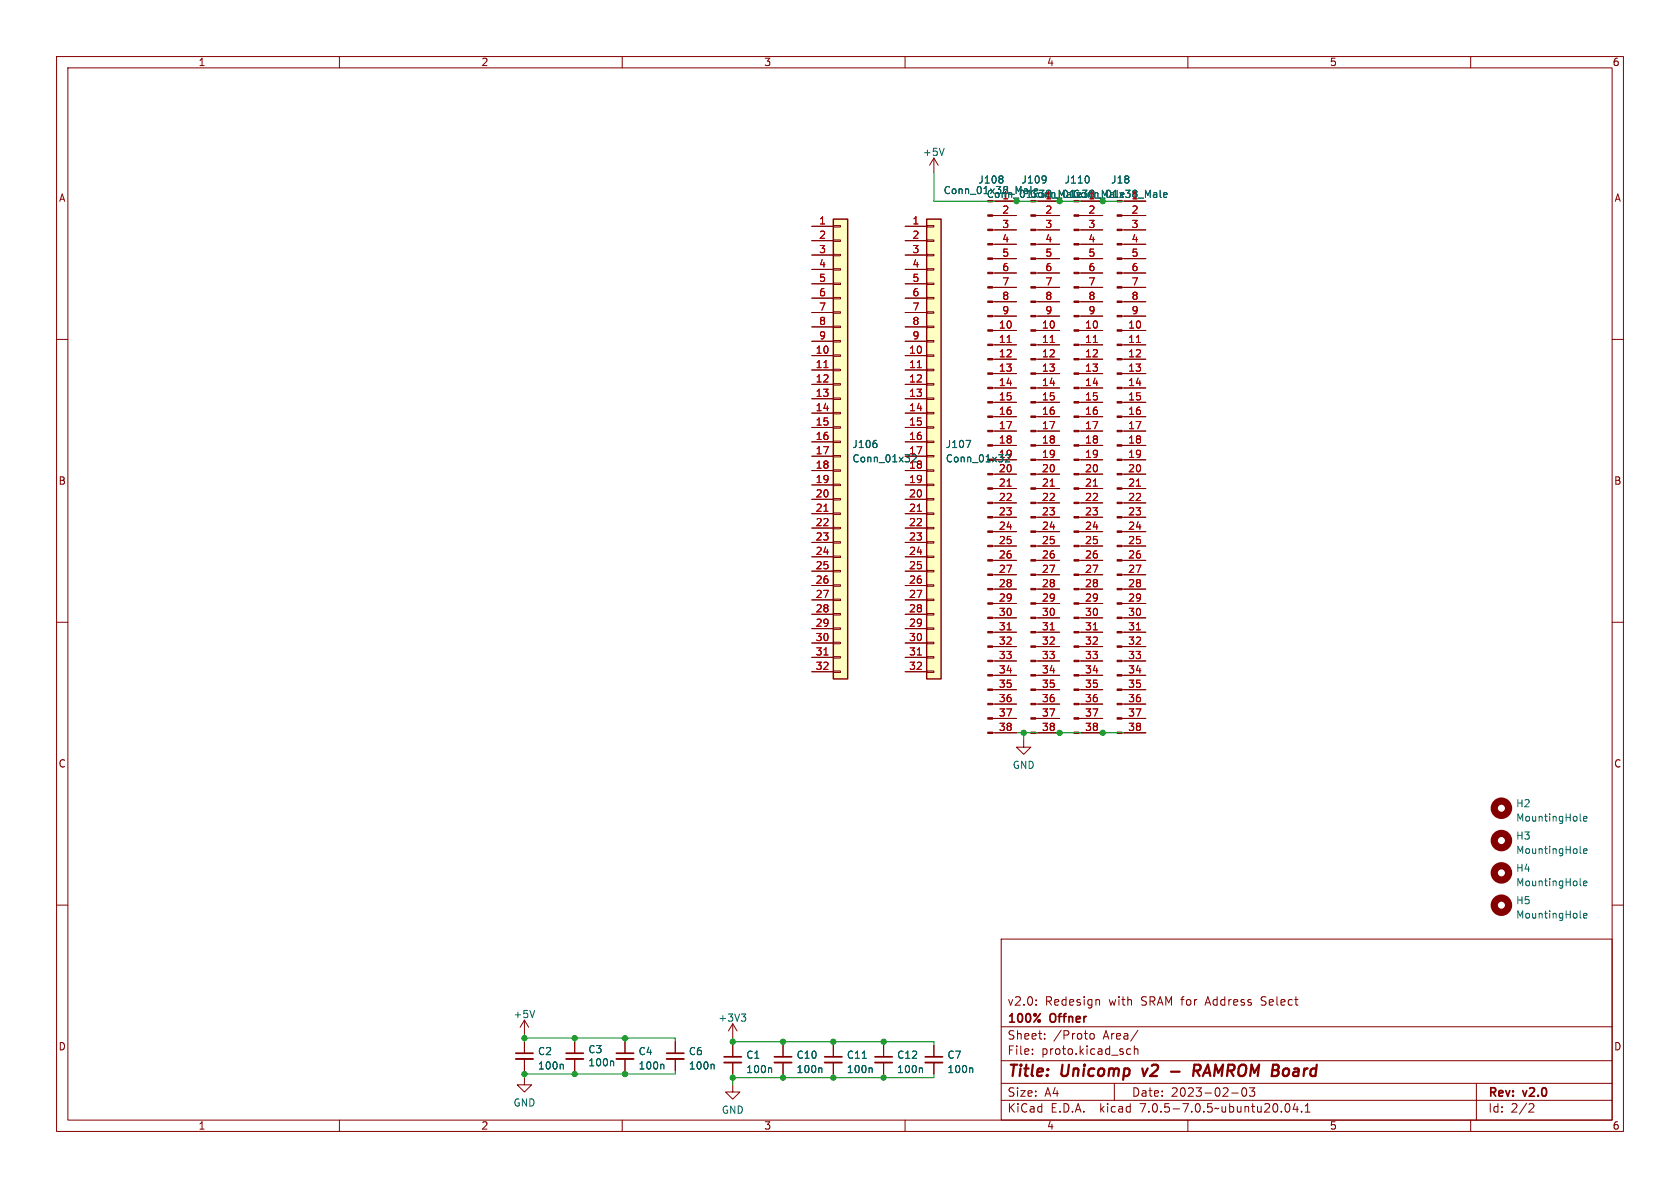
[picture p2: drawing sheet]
<svg xmlns="http://www.w3.org/2000/svg" width="297mm" height="210mm" viewBox="0 0 297 210" stroke-linecap="round" stroke-linejoin="round" font-family="sans-serif">
<g fill="none" stroke="#840000" stroke-width=".18">
<path d="M10 10h277v190h-277zM12 12h273v186h-273zM60 10v2M110 10v2M160 10v2M210 10v2M260 10v2M147.3 39.9h1.3v.2h-1.3zM163.8 39.9h1.3v.2h-1.3zM165.1 27.9l-.8 1.3M165.1 27.9v2.6M165.1 27.9l.8 1.3"/>
<path d="M175.5 38.1h4.2M175.9 35.6h3.8M183.1 38.1h4.2M183.5 35.6h3.8M190.7 38.1h4.2M191.1 35.6h3.8M198.3 38.1h4.3M198.8 35.6h3.8M10 60h2M143.5 40h3.8M143.5 42.5h3.8M143.5 45.1h3.8"/>
<path d="M143.5 47.6h3.8M143.5 50.2h3.8M143.5 52.7h3.8M143.5 55.2h3.8M143.5 57.8h3.8M147.3 57.7h1.3v.2h-1.3zM147.3 55.1h1.3v.3h-1.3zM147.3 52.6h1.3v.2h-1.3zM147.3 50h1.3v.3h-1.3zM147.3 47.5h1.3v.3h-1.3zM147.3 45h1.3v.2h-1.3zM147.3 42.4h1.3v.3h-1.3z"/>
<path d="M160 40h3.8M160 42.5h3.8M160 45.1h3.8M160 47.6h3.8M160 50.2h3.8M160 52.7h3.8M160 55.2h3.8M160 57.8h3.8M163.8 57.7h1.3v.2h-1.3zM163.8 55.1h1.3v.3h-1.3zM163.8 52.6h1.3v.2h-1.3zM163.8 50h1.3v.3h-1.3z"/>
<path d="M163.8 47.5h1.3v.3h-1.3zM163.8 45h1.3v.2h-1.3zM163.8 42.4h1.3v.3h-1.3zM175.5 58.4h4.2M175.5 55.9h4.2M175.5 53.3h4.2M175.5 50.8h4.2M175.5 48.3h4.2M175.5 45.7h4.2M175.5 43.2h4.2M175.5 40.6h4.2M183.1 58.4h4.2"/>
<path d="M183.1 55.9h4.2M183.1 53.3h4.2M183.1 50.8h4.2M183.1 48.3h4.2M183.1 45.7h4.2M183.1 43.2h4.2M183.1 40.6h4.2M190.7 58.4h4.2M190.7 55.9h4.2M190.7 53.3h4.2M190.7 50.8h4.2M190.7 48.3h4.2"/>
<path d="M190.7 45.7h4.2M190.7 43.2h4.2M190.7 40.6h4.2M198.3 58.4h4.3M198.3 55.9h4.3M198.3 53.3h4.3M198.3 50.8h4.3M198.3 48.3h4.3M198.3 45.7h4.3M198.3 43.2h4.3M198.3 40.6h4.3M285 60h2"/>
<path d="M143.5 62.9h3.8M143.5 65.4h3.8M143.5 67.9h3.8M143.5 70.5h3.8M143.5 73h3.8M143.5 75.6h3.8M143.5 78.1h3.8M143.5 60.3h3.8M147.3 78h1.3v.2h-1.3zM147.3 75.4h1.3v.3h-1.3zM147.3 72.9h1.3v.3h-1.3zM147.3 70.4h1.3v.2h-1.3z"/>
<path d="M147.3 67.8h1.3v.3h-1.3zM147.3 65.3h1.3v.2h-1.3zM147.3 62.7h1.3v.3h-1.3zM147.3 60.2h1.3v.3h-1.3zM160 62.9h3.8M160 65.4h3.8M160 67.9h3.8M160 70.5h3.8M160 73h3.8M160 75.6h3.8M160 78.1h3.8M160 60.3h3.8"/>
<path d="M163.8 78h1.3v.2h-1.3zM163.8 75.4h1.3v.3h-1.3zM163.8 72.9h1.3v.3h-1.3zM163.8 70.4h1.3v.2h-1.3zM163.8 67.8h1.3v.3h-1.3zM163.8 65.3h1.3v.2h-1.3zM163.8 62.7h1.3v.3h-1.3zM163.8 60.2h1.3v.3h-1.3zM175.5 78.7h4.2M175.5 76.2h4.2M175.5 73.7h4.2M175.5 71.1h4.2"/>
<path d="M175.5 68.6h4.2M175.5 66h4.2M175.5 63.5h4.2M175.5 61h4.2M183.1 78.7h4.2M183.1 76.2h4.2M183.1 73.7h4.2M183.1 71.1h4.2M183.1 68.6h4.2M183.1 66h4.2M183.1 63.5h4.2M183.1 61h4.2"/>
<path d="M190.7 78.7h4.2M190.7 76.2h4.2M190.7 73.7h4.2M190.7 71.1h4.2M190.7 68.6h4.2M190.7 66h4.2M190.7 63.5h4.2M190.7 61h4.2M198.3 78.7h4.3M198.3 76.2h4.3M198.3 73.7h4.3M198.3 71.1h4.3"/>
<path d="M198.3 68.6h4.3M198.3 66h4.3M198.3 63.5h4.3M198.3 61h4.3M143.5 80.6h3.8M143.5 83.2h3.8M143.5 85.7h3.8M143.5 88.3h3.8M143.5 90.8h3.8M143.5 93.3h3.8M143.5 95.9h3.8M143.5 98.4h3.8"/>
<path d="M147.3 98.3h1.3v.3h-1.3zM147.3 95.8h1.3v.2h-1.3zM147.3 93.2h1.3v.3h-1.3zM147.3 90.7h1.3v.2h-1.3zM147.3 88.1h1.3v.3h-1.3zM147.3 85.6h1.3v.3h-1.3zM147.3 83.1h1.3v.2h-1.3zM147.3 80.5h1.3v.3h-1.3zM160 80.6h3.8M160 83.2h3.8M160 85.7h3.8M160 88.3h3.8"/>
<path d="M160 90.8h3.8M160 93.3h3.8M160 95.9h3.8M160 98.4h3.8M163.8 98.3h1.3v.3h-1.3zM163.8 95.8h1.3v.2h-1.3zM163.8 93.2h1.3v.3h-1.3zM163.8 90.7h1.3v.2h-1.3zM163.8 88.1h1.3v.3h-1.3zM163.8 85.6h1.3v.3h-1.3zM163.8 83.1h1.3v.2h-1.3zM163.8 80.5h1.3v.3h-1.3z"/>
<path d="M175.5 99.1h4.2M175.5 96.5h4.2M175.5 94h4.2M175.5 91.4h4.2M175.5 88.9h4.2M175.5 86.4h4.2M175.5 83.8h4.2M175.9 81.3h3.8M183.1 99.1h4.2M183.1 96.5h4.2M183.1 94h4.2M183.1 91.4h4.2"/>
<path d="M183.1 88.9h4.2M183.1 86.4h4.2M183.1 83.8h4.2M183.1 81.3h4.2M190.7 99.1h4.2M190.7 96.5h4.2M190.7 94h4.2M190.7 91.4h4.2M190.7 88.9h4.2M190.7 86.4h4.2M190.7 83.8h4.2M190.7 81.3h4.2"/>
<path d="M198.3 99.1h4.3M198.3 96.5h4.3M198.3 94h4.3M198.3 91.4h4.3M198.3 88.9h4.3M198.3 86.4h4.3M198.3 83.8h4.3M198.3 81.3h4.3M10 110h2M143.5 101h3.8M143.5 103.5h3.8M143.5 106h3.8"/>
<path d="M143.5 108.6h3.8M143.5 111.1h3.8M143.5 113.7h3.8M143.5 116.2h3.8M143.5 118.7h3.8M147.3 118.6h1.3v.3h-1.3zM147.3 116.1h1.3v.2h-1.3zM147.3 113.5h1.3v.3h-1.3zM147.3 111h1.3v.3h-1.3zM147.3 108.5h1.3v.2h-1.3zM147.3 105.9h1.3v.3h-1.3zM147.3 103.4h1.3v.2h-1.3z"/>
<path d="M147.3 100.8h1.3v.3h-1.3zM160 101h3.8M160 103.5h3.8M160 106h3.8M160 108.6h3.8M160 111.1h3.8M160 113.7h3.8M160 116.2h3.8M160 118.7h3.8M163.8 118.6h1.3v.3h-1.3zM163.8 116.1h1.3v.2h-1.3zM163.8 113.5h1.3v.3h-1.3z"/>
<path d="M163.8 111h1.3v.3h-1.3zM163.8 108.5h1.3v.2h-1.3zM163.8 105.9h1.3v.3h-1.3zM163.8 103.4h1.3v.2h-1.3zM163.8 100.8h1.3v.3h-1.3zM175.5 119.4h4.2M175.5 116.8h4.2M175.5 114.3h4.2M175.5 111.8h4.2M175.5 109.2h4.2M175.5 106.7h4.2M175.5 104.1h4.2"/>
<path d="M175.5 101.6h4.2M183.1 119.4h4.2M183.1 116.8h4.2M183.1 114.3h4.2M183.1 111.8h4.2M183.1 109.2h4.2M183.1 106.7h4.2M183.1 104.1h4.2M183.1 101.6h4.2M190.7 119.4h4.2M190.7 116.8h4.2M190.7 114.3h4.2"/>
<path d="M190.7 111.8h4.2M190.7 109.2h4.2M190.7 106.7h4.2M190.7 104.1h4.2M190.7 101.6h4.2M198.3 119.4h4.3M198.3 116.8h4.3M198.3 114.3h4.3M198.3 111.8h4.3M198.3 109.2h4.3M198.3 106.7h4.3M198.3 104.1h4.3"/>
<path d="M198.3 101.6h4.3M285 110h2M175.5 129.5h4.2M175.5 127h4.2M175.5 124.5h4.2M175.5 121.9h4.2M181 130.8v1.3h-1.3l1.3 1.3 1.2-1.3h-1.2M183.1 129.5h4.2M183.1 127h4.2M183.1 124.5h4.2M183.1 121.9h4.2M190.7 129.5h4.2"/>
<path d="M190.7 127h4.2M190.7 124.5h4.2M190.7 121.9h4.2M198.3 129.5h4.3M198.3 127h4.3M198.3 124.5h4.3M198.3 121.9h4.3M10 160h2M285 160h2M177 166h108v32h-108zM183.2 177.6v.1M183.2 176.8v.1"/>
<path d="M194 176.7l.3 .1 .1 .1v.8M60 198v2M92.7 190.5v1.3h1.3l-1.3 1.2-1.3-1.2h1.3M92.7 180.3l-.8 1.3M92.7 180.3v2.6M92.7 184.2v2M92.7 187.2v2M92.7 180.3l.8 1.3M101.6 184.2v2M101.6 187.2v2M110 198v2M110.5 184.2v2"/>
<path d="M110.5 187.2v2M119.4 184.2v2M119.4 187.2v2M129.5 191.8v1.2h1.3l-1.3 1.3-1.2-1.3h1.2M129.5 181v2.5M129.5 184.8v2M129.5 187.8v2.1M129.5 181l-.7 1.2M129.5 181l.8 1.2M138.4 184.8v2M138.4 187.8v2.1M147.3 184.8v2"/>
<path d="M147.3 187.8v2.1M156.2 184.8v2M156.2 187.8v2.1M160 198v2M165.1 184.8v2M165.1 187.8v2.1M177 194.5h108M177 191.5h108M177 187.5h108M177 181.5h108M182.5 186.3v.1M182.5 185.5v.1"/>
<path d="M184.7 183.6v.1M184.7 182.8v.1M192.7 182.8l.3-.1 .4 .1 .1 .6-.2 .2-.3 .1-.3-.1zM197 191.5v3M199.2 186.1l.3 .3 .4-.1M199.9 185.5l-.4-.1-.3 .3M200.5 185.5l.2-.1 .4 .1 .1 .9M200.5 184.9v1.5M201.2 182.1l-1.3 2M210 198v2M217.7 193.2h1.2M219.7 192.4l.2-.1a.81 .81 0 0 1 .6 .6 .81 .81 0 0 1-.3 .8l-.2 .1a.81 .81 0 0 1-.3-1.4z"/>
<path d="M220.9 192.3h.9l-.5 .6 .4 .1v.7l-.2 .1h-.4l-.2-.1M226.5 196.5v.1M227.3 195.2l.2-.1a.81 .81 0 0 1 .6 .6 .81 .81 0 0 1-.3 .8l-.1 .1a.81 .81 0 0 1-.4-1.4zM229 195l-.4 1.1h.9M229.3 195.6v1M230.1 196.5v.1M230.7 196.6h.9M230.7 195.5l.5-.4v1.5M260 198v2M261 191.5v6.5M270.5 195.1l.5 .1 .2 .3-1 1.1h1"/>
</g>
<path d="M207 189.4h1.5M211.5 189.3l.6 .9M211.9 188.2h-.7l-.3 2M212 189.2l-1 .1" fill="none" stroke="#840000" stroke-width=".4"/>
<path d="M91.2 187.2h3M100.1 187.2h3M109 187.2h3M117.9 187.2h3M128 187.8h3.1M136.9 187.8h3.1M145.8 187.8h3M154.7 187.8h3M163.6 187.8h3" fill="none" stroke="#840000" stroke-width=".33"/>
<path d="M91.2 186.2h3M100.1 186.2h3M109 186.2h3M117.9 186.2h3M128 186.8h3.1M136.9 186.8h3.1M145.8 186.8h3M154.7 186.8h3M163.6 186.8h3" fill="none" stroke="#840000" stroke-width=".3"/>
<g fill="none" stroke="#006464" stroke-width=".18">
<path d="M166.9 26.2l-.4 1.3M177.3 31.2v.3M177.3 31.8v.4M182.2 33v1.1M184.9 31.2v.9M184.9 31.6v.2M192.5 31.3v.8M205.1 33.6v1.1l.2 .2M205.7 34.5l.6-.1v-.3h-.4l-.2 .1 .1 .6h.5M155 78.5v.5M170.8 77.8h.8l-.5 1.3M161.9 80.9l-.7 .8"/>
<path d="M279.4 145.1l.1 .1M279.4 150.8l.1 .1M279.4 156.5l.1 .1M280 144.7l.6-.1-.1-.2-.4-.1-.1 .2v.6h.5M280 150.4l.6-.1-.1-.2-.4-.1-.1 .2v.6h.5M280 156.2l.6-.2-.1-.2-.4-.1-.1 .2v.6h.5M94.5 178.6l-.4 1.3M131.1 179.2h.7l-.4 .5M131.6 179.7l.2 .3v.3l-.2 .2M279.4 162.2l.1 .1M280 161.9l.6-.1-.1-.3h-.4l-.1 .1v.6h.5M99.4 188.1l.2 .2v.7"/>
<path d="M108.3 187.6l.2 .1v.7M117.2 188.1l.2 .2v.7M126.1 188.1l.2 .2v.7M136.2 188.8l.2 .1v.7M145.1 188.8l.2 .1v.7M154 188.8l.2 .1v.7M162.9 188.8l.2 .1v.7M171.8 188.8l.2 .1v.7"/>
</g>
<g fill="none" stroke="#840000" stroke-width="1.3">
<circle cx="265.4" cy="148.6" r="1.27"/>
<circle cx="265.4" cy="142.9" r="1.27"/>
<circle cx="265.4" cy="154.3" r="1.27"/>
<circle cx="265.4" cy="160" r="1.27"/>
</g>
<g fill="#840000" stroke="#840000" stroke-width=".18">
<path d="M197.5 129.4h.8v.3h-.8z"/>
<path d="M197.5 126.9h.8v.2h-.8z"/>
<path d="M197.5 124.3h.8v.3h-.8z"/>
<path d="M197.5 121.8h.8v.2h-.8z"/>
<path d="M197.5 119.3h.8v.2h-.8z"/>
<path d="M197.5 116.7h.8v.3h-.8z"/>
<path d="M197.5 114.2h.8v.2h-.8z"/>
<path d="M197.5 111.6h.8v.3h-.8z"/>
<path d="M197.5 109.1h.8v.2h-.8z"/>
<path d="M197.5 106.6h.8v.2h-.8z"/>
<path d="M197.5 104h.8v.3h-.8z"/>
<path d="M197.5 101.5h.8v.2h-.8z"/>
<path d="M197.5 98.9h.8v.3h-.8z"/>
<path d="M197.5 96.4h.8v.2h-.8z"/>
<path d="M197.5 93.9h.8v.2h-.8z"/>
<path d="M197.5 91.3h.8v.3h-.8z"/>
<path d="M197.5 88.8h.8v.2h-.8z"/>
<path d="M197.5 86.2h.8v.3h-.8z"/>
<path d="M197.5 83.7h.8v.2h-.8z"/>
<path d="M197.5 81.2h.8v.2h-.8z"/>
<path d="M197.5 78.6h.8v.3h-.8z"/>
<path d="M197.5 76.1h.8v.2h-.8z"/>
<path d="M197.5 73.5h.8v.3h-.8z"/>
<path d="M197.5 71h.8v.2h-.8z"/>
<path d="M197.5 68.5h.8v.2h-.8z"/>
<path d="M197.5 65.9h.8v.3h-.8z"/>
<path d="M197.5 63.4h.8v.2h-.8z"/>
<path d="M197.5 60.8h.8v.3h-.8z"/>
<path d="M197.5 58.3h.8v.2h-.8z"/>
<path d="M197.5 55.8h.8v.2h-.8z"/>
<path d="M197.5 53.2h.8v.3h-.8z"/>
<path d="M197.5 50.7h.8v.2h-.8z"/>
<path d="M197.5 48.1h.8v.3h-.8z"/>
<path d="M197.5 45.6h.8v.2h-.8z"/>
<path d="M197.5 43.1h.8v.2h-.8z"/>
<path d="M197.5 40.5h.8v.3h-.8z"/>
<path d="M197.5 38h.8v.2h-.8z"/>
<path d="M182.2 129.4h.9v.3h-.9z"/>
<path d="M182.2 126.9h.9v.2h-.9z"/>
<path d="M182.2 124.3h.9v.3h-.9z"/>
<path d="M182.2 121.8h.9v.2h-.9z"/>
<path d="M182.2 119.3h.9v.2h-.9z"/>
<path d="M182.2 116.7h.9v.3h-.9z"/>
<path d="M182.2 114.2h.9v.2h-.9z"/>
<path d="M182.2 111.6h.9v.3h-.9z"/>
<path d="M182.2 109.1h.9v.2h-.9z"/>
<path d="M182.2 106.6h.9v.2h-.9z"/>
<path d="M182.2 104h.9v.3h-.9z"/>
<path d="M182.2 101.5h.9v.2h-.9z"/>
<path d="M182.2 98.9h.9v.3h-.9z"/>
<path d="M182.2 96.4h.9v.2h-.9z"/>
<path d="M182.2 93.9h.9v.2h-.9z"/>
<path d="M182.2 91.3h.9v.3h-.9z"/>
<path d="M182.2 88.8h.9v.2h-.9z"/>
<path d="M182.2 86.2h.9v.3h-.9z"/>
<path d="M182.2 83.7h.9v.2h-.9z"/>
<path d="M182.2 81.2h.9v.2h-.9z"/>
<path d="M182.2 78.6h.9v.3h-.9z"/>
<path d="M182.2 76.1h.9v.2h-.9z"/>
<path d="M182.2 73.5h.9v.3h-.9z"/>
<path d="M182.2 71h.9v.2h-.9z"/>
<path d="M182.2 68.5h.9v.2h-.9z"/>
<path d="M182.2 65.9h.9v.3h-.9z"/>
<path d="M182.2 63.4h.9v.2h-.9z"/>
<path d="M182.2 60.8h.9v.3h-.9z"/>
<path d="M182.2 58.3h.9v.2h-.9z"/>
<path d="M182.2 55.8h.9v.2h-.9z"/>
<path d="M182.2 53.2h.9v.3h-.9z"/>
<path d="M182.2 50.7h.9v.2h-.9z"/>
<path d="M182.2 48.1h.9v.3h-.9z"/>
<path d="M182.2 45.6h.9v.2h-.9z"/>
<path d="M182.2 43.1h.9v.2h-.9z"/>
<path d="M182.2 40.5h.9v.3h-.9z"/>
<path d="M182.2 38h.9v.2h-.9z"/>
<path d="M189.9 129.4h.8v.3h-.8z"/>
<path d="M189.9 126.9h.8v.2h-.8z"/>
<path d="M189.9 124.3h.8v.3h-.8z"/>
<path d="M189.9 121.8h.8v.2h-.8z"/>
<path d="M189.9 119.3h.8v.2h-.8z"/>
<path d="M189.9 116.7h.8v.3h-.8z"/>
<path d="M189.9 114.2h.8v.2h-.8z"/>
<path d="M189.9 111.6h.8v.3h-.8z"/>
<path d="M189.9 109.1h.8v.2h-.8z"/>
<path d="M189.9 106.6h.8v.2h-.8z"/>
<path d="M189.9 104h.8v.3h-.8z"/>
<path d="M189.9 101.5h.8v.2h-.8z"/>
<path d="M189.9 98.9h.8v.3h-.8z"/>
<path d="M189.9 96.4h.8v.2h-.8z"/>
<path d="M189.9 93.9h.8v.2h-.8z"/>
<path d="M189.9 91.3h.8v.3h-.8z"/>
<path d="M189.9 88.8h.8v.2h-.8z"/>
<path d="M189.9 86.2h.8v.3h-.8z"/>
<path d="M189.9 83.7h.8v.2h-.8z"/>
<path d="M189.9 81.2h.8v.2h-.8z"/>
<path d="M189.9 78.6h.8v.3h-.8z"/>
<path d="M189.9 76.1h.8v.2h-.8z"/>
<path d="M189.9 73.5h.8v.3h-.8z"/>
<path d="M189.9 71h.8v.2h-.8z"/>
<path d="M189.9 68.5h.8v.2h-.8z"/>
<path d="M189.9 65.9h.8v.3h-.8z"/>
<path d="M189.9 63.4h.8v.2h-.8z"/>
<path d="M189.9 60.8h.8v.3h-.8z"/>
<path d="M189.9 58.3h.8v.2h-.8z"/>
<path d="M189.9 55.8h.8v.2h-.8z"/>
<path d="M189.9 53.2h.8v.3h-.8z"/>
<path d="M189.9 50.7h.8v.2h-.8z"/>
<path d="M189.9 48.1h.8v.3h-.8z"/>
<path d="M189.9 45.6h.8v.2h-.8z"/>
<path d="M189.9 43.1h.8v.2h-.8z"/>
<path d="M189.9 40.5h.8v.3h-.8z"/>
<path d="M189.9 38h.8v.2h-.8z"/>
<path d="M174.6 129.4h.9v.3h-.9z"/>
<path d="M174.6 126.9h.9v.2h-.9z"/>
<path d="M174.6 124.3h.9v.3h-.9z"/>
<path d="M174.6 121.8h.9v.2h-.9z"/>
<path d="M174.6 119.3h.9v.2h-.9z"/>
<path d="M174.6 116.7h.9v.3h-.9z"/>
<path d="M174.6 114.2h.9v.2h-.9z"/>
<path d="M174.6 111.6h.9v.3h-.9z"/>
<path d="M174.6 109.1h.9v.2h-.9z"/>
<path d="M174.6 106.6h.9v.2h-.9z"/>
<path d="M174.6 104h.9v.3h-.9z"/>
<path d="M174.6 101.5h.9v.2h-.9z"/>
<path d="M174.6 98.9h.9v.3h-.9z"/>
<path d="M174.6 96.4h.9v.2h-.9z"/>
<path d="M174.6 93.9h.9v.2h-.9z"/>
<path d="M174.6 91.3h.9v.3h-.9z"/>
<path d="M174.6 88.8h.9v.2h-.9z"/>
<path d="M174.6 86.2h.9v.3h-.9z"/>
<path d="M174.6 83.7h.9v.2h-.9z"/>
<path d="M174.6 78.6h.9v.3h-.9z"/>
<path d="M174.6 76.1h.9v.2h-.9z"/>
<path d="M174.6 73.5h.9v.3h-.9z"/>
<path d="M174.6 71h.9v.2h-.9z"/>
<path d="M174.6 68.5h.9v.2h-.9z"/>
<path d="M174.6 65.9h.9v.3h-.9z"/>
<path d="M174.6 63.4h.9v.2h-.9z"/>
<path d="M174.6 60.8h.9v.3h-.9z"/>
<path d="M174.6 58.3h.9v.2h-.9z"/>
<path d="M174.6 55.8h.9v.2h-.9z"/>
<path d="M174.6 53.2h.9v.3h-.9z"/>
<path d="M174.6 50.7h.9v.2h-.9z"/>
<path d="M174.6 48.1h.9v.3h-.9z"/>
<path d="M174.6 45.6h.9v.2h-.9z"/>
<path d="M174.6 43.1h.9v.2h-.9z"/>
<path d="M174.6 40.5h.9v.3h-.9z"/>
<path d="M174.6 38h.9v.2h-.9z"/>
</g>
<g fill="none" stroke="#a90000" stroke-width=".18">
<path d="M145.7 65h.7M162.2 65h.7M178 60.5h.8M185.7 60.5h.7M193.3 60.5h.7M200.9 60.5h.7M145.7 90.4h.7M162.2 90.4h.7M178 85.9h.8M185.7 85.9h.7M193.3 85.9h.7M200.9 85.9h.7"/>
<path d="M145.7 115.8h.7M162.2 115.8h.7M178 111.3h.8M185.7 111.3h.7M193.3 111.3h.7M200.9 111.3h.7"/>
</g>
<g fill="#ffffc2" stroke="#ffffc2" stroke-width=".18">
<path d="M163.8 38.7h2.6v81.3h-2.6z"/>
<path d="M147.3 38.7h2.6v81.3h-2.6z"/>
</g>
<path d="M147.3 38.7h2.6v81.3h-2.6zM163.8 38.7h2.6v81.3h-2.6z" fill="none" stroke="#840000" stroke-width=".25"/>
<g fill="none" stroke="#009600" stroke-width=".18">
<path d="M165.1 30.5v5.1h37.5M179.7 129.5h22.9M181 129.5v1.3M92.7 182.9v1.3M92.7 189.2v1.3M92.7 183.5h26.7v.7M101.6 183.5v.7M101.6 189.2v.7M110.5 183.5v.7M110.5 189.2v.7M119.4 189.2v.7h-26.7M129.5 184.2h35.6v.6"/>
<path d="M129.5 183.5v1.3M129.5 189.9v1.9M138.4 184.2v.6M138.4 189.9v.6M147.3 184.2v.6M147.3 189.9v.6M156.2 184.2v.6M156.2 189.9v.6M165.1 189.9v.6h-35.6"/>
</g>
<g fill="#009600" stroke="#009600" stroke-width=".18">
<circle cx="101.6" cy="189.9" r=".46"/>
<circle cx="110.5" cy="189.9" r=".46"/>
<circle cx="110.5" cy="183.5" r=".46"/>
<circle cx="101.6" cy="183.5" r=".46"/>
<circle cx="92.7" cy="183.5" r=".46"/>
<circle cx="179.7" cy="35.6" r=".46"/>
<circle cx="187.3" cy="35.6" r=".46"/>
<circle cx="194.9" cy="35.6" r=".46"/>
<circle cx="92.7" cy="189.9" r=".46"/>
<circle cx="138.4" cy="184.2" r=".46"/>
<circle cx="138.4" cy="190.5" r=".46"/>
<circle cx="129.5" cy="184.2" r=".46"/>
<circle cx="187.3" cy="129.5" r=".46"/>
<circle cx="194.9" cy="129.5" r=".46"/>
<circle cx="156.2" cy="184.2" r=".46"/>
<circle cx="181" cy="129.5" r=".46"/>
<circle cx="147.3" cy="184.2" r=".46"/>
<circle cx="147.3" cy="190.5" r=".46"/>
<circle cx="156.2" cy="190.5" r=".46"/>
<circle cx="129.5" cy="190.5" r=".46"/>
</g>
<g font-size="2.8" fill="#840000">
<text x="178" y="190.8">Title:</text>
<text x="187.5" y="190.8">Unicomp</text>
<text x="202.4" y="190.8">v2</text>
<text x="212.6" y="190.8">RAMROM Board</text>
</g>
<g font-size="2.1" fill="#840000">
<text x="178" y="177.9">v2.0:</text>
<text x="184.7" y="177.9">Redesign</text>
<text x="196" y="177.9">with</text>
<text x="201.7" y="177.9">SRAM for</text>
<text x="213.2" y="177.9">Address</text>
<text x="223.1" y="177.9">Select</text>
<text x="178" y="183.9">Sheet:</text>
<text x="178" y="181.1">100%</text>
<text x="185.6" y="181.1">Offner</text>
<text x="186.2" y="183.9">/Proto</text>
<text x="194.9" y="183.9">Area/</text>
<text x="178" y="186.6">File:</text>
<text x="184" y="186.6">proto.kicad_sch</text>
<text x="178" y="196.8">KiCad</text>
<text x="178" y="194">Size:</text>
<text x="184.6" y="194">A4</text>
<text x="185.7" y="196.8">E.D.A.</text>
<text x="194.4" y="196.8">kicad</text>
<text x="200" y="194">Date:</text>
<text x="201.5" y="196.8">7.0.5-7.0.5~ubuntu20.04.1</text>
<text x="206.9" y="194">2023-02-03</text>
<text x="263" y="194.2">Rev:</text>
<text x="263" y="196.8">Id:</text>
<text x="267" y="196.8">2/2</text>
<text x="269.2" y="194.2">v2.0</text>
</g>
<g font-size="1.8" fill="#840000">
<text x="35" y="11.8">1</text>
<text x="85" y="11.8">2</text>
<text x="135" y="11.8">3</text>
<text x="185" y="11.8">4</text>
<text x="235" y="11.8">5</text>
<text x="285" y="11.8">6</text>
<text x="10.4" y="35.8">A</text>
<text x="285.4" y="35.8">A</text>
<text x="10.3" y="85.8">B</text>
<text x="285.3" y="85.8">B</text>
<text x="10.3" y="135.8">C</text>
<text x="285.3" y="135.8">C</text>
<text x="10.3" y="185.8">D</text>
<text x="285.3" y="185.8">D</text>
<text x="35" y="199.8">1</text>
<text x="85" y="199.8">2</text>
<text x="135" y="199.8">3</text>
<text x="185" y="199.8">4</text>
<text x="235" y="199.8">5</text>
<text x="285" y="199.8">6</text>
</g>
<g font-size="1.8" fill="#006464">
<text x="163.1" y="27.7">+5V</text>
<text x="166.8" y="34.5">Conn_01x38_Male</text>
<text x="172.9" y="32.6">J108</text>
<text x="174.4" y="35.1">Conn_01x38_Male Conn_01x38_Male</text>
<text x="177.1" y="35.3">1</text>
<text x="180.5" y="32.6">J109</text>
<text x="182" y="35.1">Conn_01x38_Male</text>
<text x="188.1" y="32.6">J110</text>
<text x="192.4" y="35.3">1</text>
<text x="196.4" y="32.6">J18</text>
<text x="150.6" y="79.4">J106</text>
<text x="150.6" y="81.9">Conn_01x32</text>
<text x="167.1" y="79.4">J107</text>
<text x="167.1" y="81.9">Conn_01x32</text>
<text x="176.5" y="81">19</text>
<text x="179" y="136.1">GND</text>
<text x="268" y="142.9">H2</text>
<text x="268" y="145.4">MountingHole</text>
<text x="268" y="148.6">H3</text>
<text x="268" y="151.1">MountingHole</text>
<text x="268" y="154.3">H4</text>
<text x="268" y="160">H5</text>
<text x="268" y="156.8">MountingHole</text>
<text x="268" y="162.5">MountingHole</text>
<text x="90.7" y="180.1">+5V</text>
<text x="126.9" y="180.8">+3V3</text>
<text x="95" y="186.7">C2</text>
<text x="95" y="189.2">100n</text>
<text x="103.9" y="186.3">C3</text>
<text x="103.9" y="188.7">100n</text>
<text x="112.8" y="186.7">C4</text>
<text x="112.8" y="189.2">100n</text>
<text x="121.7" y="186.7">C6</text>
<text x="121.7" y="189.2">100n</text>
<text x="131.9" y="187.3">C1</text>
<text x="131.9" y="189.9">100n</text>
<text x="140.8" y="187.3">C10</text>
<text x="140.8" y="189.9">100n</text>
<text x="149.7" y="187.3">C11</text>
<text x="149.7" y="189.9">100n</text>
<text x="158.5" y="187.3">C12</text>
<text x="158.5" y="189.9">100n</text>
<text x="167.4" y="187.3">C7</text>
<text x="167.4" y="189.9">100n</text>
<text x="90.7" y="195.8">GND</text>
<text x="127.5" y="197">GND</text>
</g>
<g font-size="1.8" fill="#a90000">
<text x="184.8" y="35.3">1</text>
<text x="200" y="35.3">1</text>
<text x="144.7" y="39.8">1</text>
<text x="161.3" y="39.8">1</text>
<text x="177.1" y="37.8">2</text>
<text x="177.1" y="40.4">3</text>
<text x="184.8" y="37.8">2</text>
<text x="184.8" y="40.4">3</text>
<text x="192.4" y="37.8">2</text>
<text x="192.4" y="40.4">3</text>
<text x="200" y="37.8">2</text>
<text x="200" y="40.4">3</text>
<text x="144.7" y="42.3">2</text>
<text x="144.7" y="44.8">3</text>
<text x="144.7" y="47.4">4</text>
<text x="161.3" y="42.3">2</text>
<text x="161.3" y="44.8">3</text>
<text x="161.3" y="47.4">4</text>
<text x="177.1" y="42.9">4</text>
<text x="177.1" y="45.5">5</text>
<text x="184.8" y="42.9">4</text>
<text x="184.8" y="45.5">5</text>
<text x="192.4" y="42.9">4</text>
<text x="192.4" y="45.5">5</text>
<text x="200" y="42.9">4</text>
<text x="200" y="45.5">5</text>
<text x="144.7" y="49.9">5</text>
<text x="144.7" y="52.5">6</text>
<text x="161.3" y="49.9">5</text>
<text x="161.3" y="52.5">6</text>
<text x="177.1" y="48">6</text>
<text x="177.1" y="50.5">7</text>
<text x="177.1" y="53.1">8</text>
<text x="184.8" y="48">6</text>
<text x="184.8" y="50.5">7</text>
<text x="184.8" y="53.1">8</text>
<text x="192.4" y="48">6</text>
<text x="192.4" y="50.5">7</text>
<text x="192.4" y="53.1">8</text>
<text x="200" y="48">6</text>
<text x="200" y="50.5">7</text>
<text x="200" y="53.1">8</text>
<text x="144.7" y="55">7</text>
<text x="144.7" y="57.5">8</text>
<text x="161.3" y="55">7</text>
<text x="161.3" y="57.5">8</text>
<text x="176.5" y="58.2">10</text>
<text x="177.1" y="55.6">9</text>
<text x="184.1" y="58.2">10</text>
<text x="184.8" y="55.6">9</text>
<text x="191.8" y="58.2">10</text>
<text x="192.4" y="55.6">9</text>
<text x="199.4" y="58.2">10</text>
<text x="200" y="55.6">9</text>
<text x="144.1" y="62.6">10</text>
<text x="144.1" y="65.2">11</text>
<text x="144.7" y="60.1">9</text>
<text x="160.7" y="62.6">10</text>
<text x="160.7" y="65.2">11</text>
<text x="161.3" y="60.1">9</text>
<text x="176.5" y="60.7">11</text>
<text x="176.5" y="63.2">12</text>
<text x="176.5" y="65.8">13</text>
<text x="184.1" y="60.7">11</text>
<text x="184.1" y="63.2">12</text>
<text x="184.1" y="65.8">13</text>
<text x="191.8" y="60.7">11</text>
<text x="191.8" y="63.2">12</text>
<text x="191.8" y="65.8">13</text>
<text x="199.4" y="60.7">11</text>
<text x="199.4" y="63.2">12</text>
<text x="199.4" y="65.8">13</text>
<text x="144.1" y="67.7">12</text>
<text x="144.1" y="70.2">13</text>
<text x="160.7" y="67.7">12</text>
<text x="160.7" y="70.2">13</text>
<text x="176.5" y="68.3">14</text>
<text x="176.5" y="70.9">15</text>
<text x="184.1" y="68.3">14</text>
<text x="184.1" y="70.9">15</text>
<text x="191.8" y="68.3">14</text>
<text x="191.8" y="70.9">15</text>
<text x="199.4" y="68.3">14</text>
<text x="199.4" y="70.9">15</text>
<text x="144.1" y="72.8">14</text>
<text x="144.1" y="75.3">15</text>
<text x="144.1" y="77.9">16</text>
<text x="160.7" y="72.8">14</text>
<text x="160.7" y="75.3">15</text>
<text x="160.7" y="77.9">16</text>
<text x="176.5" y="73.4">16</text>
<text x="176.5" y="75.9">17</text>
<text x="184.1" y="73.4">16</text>
<text x="184.1" y="75.9">17</text>
<text x="191.8" y="73.4">16</text>
<text x="191.8" y="75.9">17</text>
<text x="199.4" y="73.4">16</text>
<text x="199.4" y="75.9">17</text>
<text x="144.1" y="80.4">17</text>
<text x="144.1" y="82.9">18</text>
<text x="160.7" y="80.4">17</text>
<text x="160.7" y="82.9">18</text>
<text x="176.5" y="78.5">18</text>
<text x="176.5" y="83.6">20</text>
<text x="184.1" y="78.5">18</text>
<text x="184.1" y="81">19</text>
<text x="184.1" y="83.6">20</text>
<text x="191.8" y="78.5">18</text>
<text x="191.8" y="81">19</text>
<text x="191.8" y="83.6">20</text>
<text x="199.4" y="78.5">18</text>
<text x="199.4" y="81">19</text>
<text x="199.4" y="83.6">20</text>
<text x="144.1" y="85.5">19</text>
<text x="144.1" y="88">20</text>
<text x="160.7" y="85.5">19</text>
<text x="160.7" y="88">20</text>
<text x="176.5" y="86.1">21</text>
<text x="176.5" y="88.6">22</text>
<text x="184.1" y="86.1">21</text>
<text x="184.1" y="88.6">22</text>
<text x="191.8" y="86.1">21</text>
<text x="191.8" y="88.6">22</text>
<text x="199.4" y="86.1">21</text>
<text x="199.4" y="88.6">22</text>
<text x="144.1" y="90.6">21</text>
<text x="144.1" y="93.1">22</text>
<text x="144.1" y="95.6">23</text>
<text x="160.7" y="90.6">21</text>
<text x="160.7" y="93.1">22</text>
<text x="160.7" y="95.6">23</text>
<text x="176.5" y="91.2">23</text>
<text x="176.5" y="93.7">24</text>
<text x="184.1" y="91.2">23</text>
<text x="184.1" y="93.7">24</text>
<text x="191.8" y="91.2">23</text>
<text x="191.8" y="93.7">24</text>
<text x="199.4" y="91.2">23</text>
<text x="199.4" y="93.7">24</text>
<text x="144.1" y="98.2">24</text>
<text x="144.1" y="100.7">25</text>
<text x="160.7" y="98.2">24</text>
<text x="160.7" y="100.7">25</text>
<text x="176.5" y="96.3">25</text>
<text x="176.5" y="98.8">26</text>
<text x="176.5" y="101.3">27</text>
<text x="184.1" y="96.3">25</text>
<text x="184.1" y="98.8">26</text>
<text x="184.1" y="101.3">27</text>
<text x="191.8" y="96.3">25</text>
<text x="191.8" y="98.8">26</text>
<text x="191.8" y="101.3">27</text>
<text x="199.4" y="96.3">25</text>
<text x="199.4" y="98.8">26</text>
<text x="199.4" y="101.3">27</text>
<text x="144.1" y="103.3">26</text>
<text x="144.1" y="105.8">27</text>
<text x="160.7" y="103.3">26</text>
<text x="160.7" y="105.8">27</text>
<text x="176.5" y="103.9">28</text>
<text x="176.5" y="106.4">29</text>
<text x="184.1" y="103.9">28</text>
<text x="184.1" y="106.4">29</text>
<text x="191.8" y="103.9">28</text>
<text x="191.8" y="106.4">29</text>
<text x="199.4" y="103.9">28</text>
<text x="199.4" y="106.4">29</text>
<text x="144.1" y="108.3">28</text>
<text x="144.1" y="110.9">29</text>
<text x="144.1" y="113.4">30</text>
<text x="160.7" y="108.3">28</text>
<text x="160.7" y="110.9">29</text>
<text x="160.7" y="113.4">30</text>
<text x="176.5" y="109">30</text>
<text x="176.5" y="111.5">31</text>
<text x="184.1" y="109">30</text>
<text x="184.1" y="111.5">31</text>
<text x="191.8" y="109">30</text>
<text x="191.8" y="111.5">31</text>
<text x="199.4" y="109">30</text>
<text x="199.4" y="111.5">31</text>
<text x="144.1" y="116">31</text>
<text x="144.1" y="118.5">32</text>
<text x="160.7" y="116">31</text>
<text x="160.7" y="118.5">32</text>
<text x="176.5" y="114">32</text>
<text x="176.5" y="116.6">33</text>
<text x="176.5" y="119.1">34</text>
<text x="184.1" y="114">32</text>
<text x="184.1" y="116.6">33</text>
<text x="184.1" y="119.1">34</text>
<text x="191.8" y="114">32</text>
<text x="191.8" y="116.6">33</text>
<text x="191.8" y="119.1">34</text>
<text x="199.4" y="114">32</text>
<text x="199.4" y="116.6">33</text>
<text x="199.4" y="119.1">34</text>
<text x="176.5" y="121.7">35</text>
<text x="176.5" y="124.2">36</text>
<text x="184.1" y="121.7">35</text>
<text x="184.1" y="124.2">36</text>
<text x="191.8" y="121.7">35</text>
<text x="191.8" y="124.2">36</text>
<text x="199.4" y="121.7">35</text>
<text x="199.4" y="124.2">36</text>
<text x="176.5" y="126.7">37</text>
<text x="176.5" y="129.3">38</text>
<text x="184.1" y="126.7">37</text>
<text x="184.1" y="129.3">38</text>
<text x="191.8" y="126.7">37</text>
<text x="191.8" y="129.3">38</text>
<text x="199.4" y="126.7">37</text>
<text x="199.4" y="129.3">38</text>
</g>
</svg>
